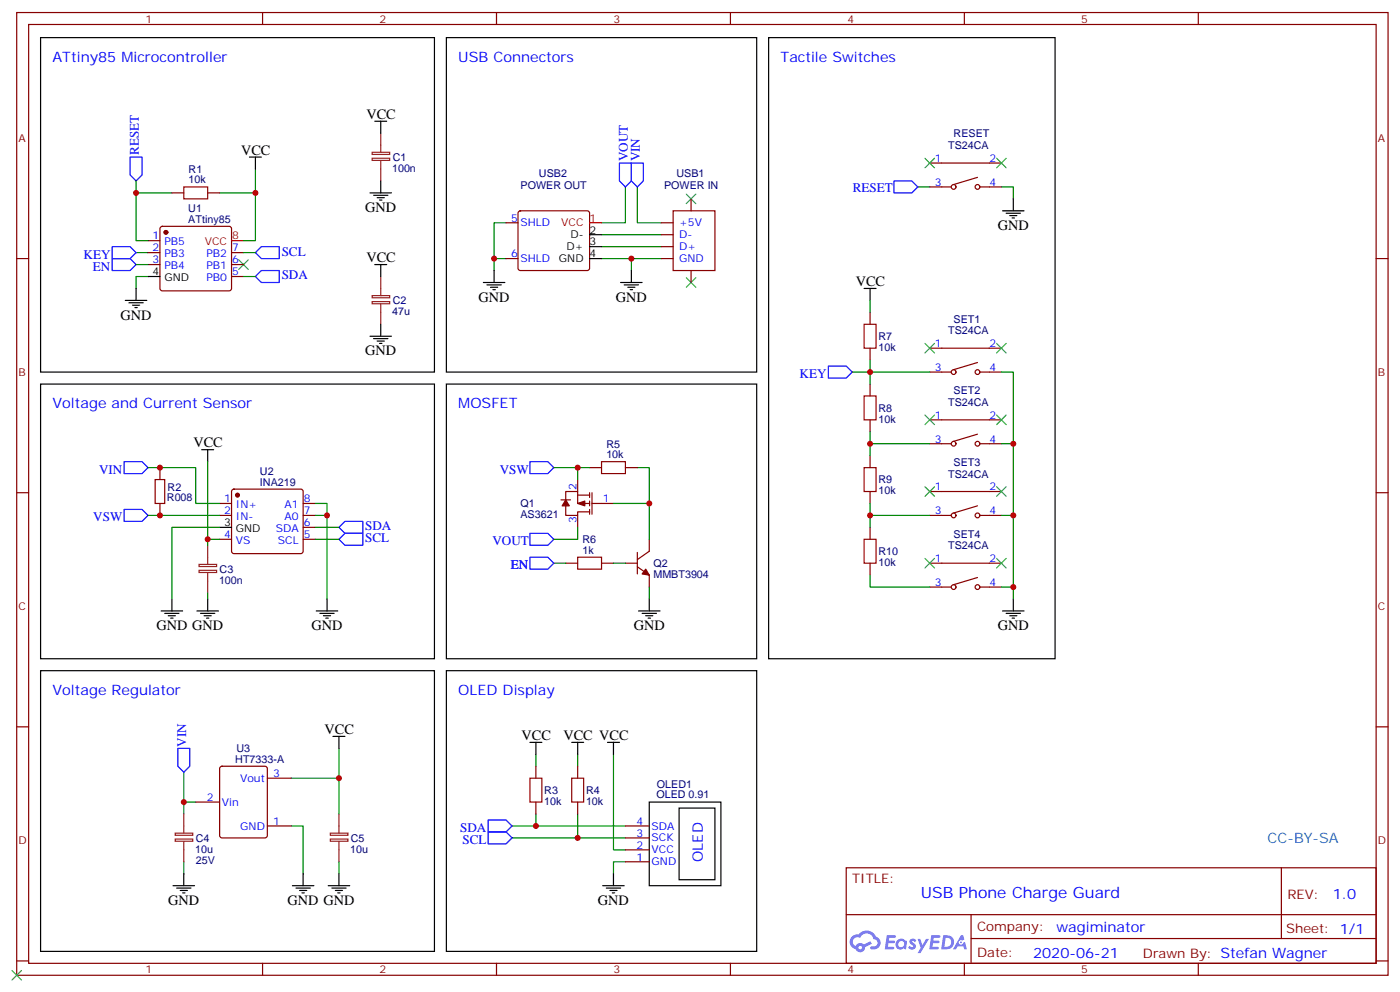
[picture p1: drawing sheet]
<svg xmlns="http://www.w3.org/2000/svg" width="414mm" height="293mm" viewBox="0 0 414 293" stroke-linecap="round" stroke-linejoin="round" font-family="sans-serif">
<g fill="none" stroke="#870000" stroke-width=".35">
<path d="M4.9 3.7h405.4v284.3h-405.4zM8.5 7.2h398.3v277.3h-398.3zM77.6 3.7v3.5M146.8 3.7v3.5M215.9 3.7v3.5M285 3.7v3.5M354.2 3.7v3.5M4.9 76.4h3.6M406.8 76.4h3.5M4.9 145.5h3.6M406.8 145.5h3.5M4.9 214.7h3.6"/>
<path d="M406.8 214.7h3.5M250.1 256.3h156.7v28.2h-156.7zM378.7 256.3l.1 20.9M250.2 270.1h156.4M287 277.2h119.6M287 270.1v14.2M4.9 283.8h3.6M77.6 284.5v3.5M146.8 284.5v3.5M215.9 284.5v3.5M285 284.5v3.5M354.2 284.5v3.5"/>
<path d="M406.8 283.8h3.5"/>
</g>
<g fill="#5487ff">
<path d="M269.1 277.5a1.22 1.22 0 0 1 1.7 .2l-.4 .6a.47 .47 0 0 0-.3-.4 .47 .47 0 0 0-.5 .2l.2 .2a1.14 1.14 0 0 1 .7 1.8 1.14 1.14 0 0 1-1.9 0l-.2-.2 .5-.6 .7 .5a.29 .29 0 0 0 .4-.3 .29 .29 0 0 0-.3-.3 1.04 1.04 0 0 1-.6-1.7z"/>
<path d="M262.1 276.2h2.4l.3 .2-.1 .5-1.9 .1-.1 .8h1.5l.4 .4-.4 .4h-1.6l-.2 1.1h1.8l.1 .3-.1 .3-2.7 .1z"/>
<path d="M275.3 276.2h2.3l.3 .2-.1 .5-1.8 .1-.1 .8h1.5l.3 .4-.4 .4-1.5-.1-.2 1.1 1.7 .1 .2 .3-.2 .3-2.6 .1z"/>
<path d="M284 276.2h.7l.3 1.3-.6 .3a.69 .69 0 0 0-1 .3 .69 .69 0 0 0 .5 .9 .69 .69 0 0 0 .8-.6l.5-.2 .6 2.2h-.8l-.2-.9h-1.8l-.4 .9h-.9z"/>
<path d="M271.2 277.3h.8l.6 1.8 1.1-1.8h.9l-2.5 4.2h-.9l.9-1.5z"/>
<path d="M278.8 276.2l-.6 4.2h1.4a2.11 2.11 0 0 0 2.4-2.1 2.11 2.11 0 0 0-2.5-2.1zM279.5 277a1.39 1.39 0 0 1 1.7 1.4 1.39 1.39 0 0 1-1.8 1.2h-.3z"/>
<path d="M265.1 277.8a1.54 1.54 0 0 0-.1 2.2 1.54 1.54 0 0 0 2.2 .1l.6 .3 .3-2.3-.2-.3h-.4a1.49 1.49 0 0 0-2.4 0zM265.4 278.8a.94 .94 0 0 1 1.8 0 .94 .94 0 0 1-1.8 0z"/>
<path d="M251.8 276.6a2.18 2.18 0 0 0 1.1 3.7 1.44 1.44 0 0 0 1.6 .9 1.44 1.44 0 0 0 1.2-1.4l2-1.1-.4-.7-2 1a1.47 1.47 0 0 0-2.4 .4 1.39 1.39 0 0 1-.7-1.9 1.39 1.39 0 0 1 2-.5 2.12 2.12 0 0 1 2.2-1.3 2.12 2.12 0 0 1 1.9 1.7 1.14 1.14 0 0 1 1.1 1.4 1.14 1.14 0 0 1-1.7 .7 .43 .43 0 0 0-.5 .4 .43 .43 0 0 0 .4 .5 1.98 1.98 0 0 0 2.5-1.2 1.98 1.98 0 0 0-1.2-2.6 3.1 3.1 0 0 0-5.3-.6l-.8 .1zM253.7 279.9a.55 .55 0 0 1 1.1 0 .55 .55 0 0 1-1.1 0z"/>
<circle cx="284" cy="278.3" r=".26"/>
</g>
<g fill="none" stroke="#008700" stroke-width=".35">
<path d="M184.9 55.2v10.6h-7.1M188.4 55.2v10.6h7M271.3 55.2h3.5M296 55.2h3.5v3.5M40.2 74.6h3.5M146 76.4h3.6M149.6 65.8h-3.6v14.1M177.8 76.4h17.6M177.8 69.3h17.6M177.8 72.8h17.6M186.6 76.4v3.5M43.7 138.1h14.2v10.6h7"/>
<path d="M61.4 136.3v23h3.5M43.7 152.2h21.2M61.4 159.3v1.7M64.9 155.8h-14.1v21.1M93.1 148.7h3.6v28.2M93.1 155.8h7.1M93.1 159.3h7.1M93.1 152.2h3.6M61.4 175.2v1.7M54.3 228.1v8.8M57.9 236.9h-3.6v3.5M86.1 229.8h14.1v10.6"/>
<path d="M100.2 221v8.8M158.4 222.8v3.5M170.7 222.8v3.5M181.3 222.8v28.2h3.6M54.3 254.5v3.6M86.1 243.9h3.5v14.2M100.2 254.5v3.6M151.3 243.9h33.6M151.3 247.5h33.6M158.4 240.4v3.5M170.7 240.4v7.1M184.9 254.5h-3.6v3.6"/>
</g>
<g fill="none" stroke="#000" stroke-width=".35">
<path d="M131.9 11.1h91.8v98.8h-91.8zM299.5 58.7v3.6M146 79.9v3.5M186.6 79.9v3.5M296.3 62.3h6.4M297.4 63h4.2M298.4 63.7h2.2M299.2 64.4h.7M142.9 83.4h6.3M143.9 84.1h4.3M145 84.8h2.1M145.7 85.5h.7"/>
<path d="M183.4 83.4h6.4M184.5 84.1h4.2M185.6 84.8h2.1M186.3 85.5h.7M12 113.4h116.4v81.2h-116.4zM59.6 132.8h3.5M61.4 132.8v3.5M64.9 155.8h3.5M50.8 176.9v3.5M61.4 176.9v3.5M96.7 176.9v3.5M12 198.1h116.4v82.9h-116.4z"/>
<path d="M47.6 180.4h6.4M48.7 181.2h4.2M49.7 181.9h2.2M50.4 182.6h.8M58.2 180.4h6.4M59.3 181.2h4.2M60.3 181.9h2.1M61 182.6h.7M93.5 180.4h6.3M94.5 181.2h4.3M95.6 181.9h2.1M96.3 182.6h.7"/>
<path d="M131.9 198.1h91.8v82.9h-91.8zM98.4 217.5h3.6M100.2 217.5v3.5M156.6 219.3h3.6M158.4 219.3v3.5M169 219.3h3.5M170.7 219.3v3.5M179.6 219.3h3.5M181.3 219.3v3.5M191.9 236.9h21.2v24.7h-21.2zM200.7 238.7h10.6v21.1h-10.6zM54.3 258.1v3.5"/>
<path d="M89.6 258.1v3.5M100.2 258.1v3.5M181.3 258.1v3.5M51.2 261.6h6.3M52.2 262.3h4.2M53.3 263h2.1M54 263.7h.7M86.4 261.6h6.4M87.5 262.3h4.2M88.5 263h2.2M89.3 263.7h.7M97 261.6h6.4"/>
<path d="M98.1 262.3h4.2M99.1 263h2.1M99.8 263.7h.7M178.2 261.6h6.3M179.2 262.3h4.2M180.3 263h2.1M181 263.7h.7"/>
</g>
<path d="M45.9 141.6h2.8v7.1h-2.8zM156.6 229.8h3.6v7.1h-3.6zM169 229.8h3.5v7.1h-3.5z" fill="none" stroke="#a10000" stroke-width=".35"/>
<g fill="none" stroke="#870000" stroke-width=".35">
<path d="M274.8 55.2h6.4M274.8 48.2h21.2M288.9 52.4l-7 2.1M289.6 55.2h6.4M47.3 138.1v3.5M47.3 148.7v3.5M64.9 148.7h3.5M64.9 152.2h3.5M64.9 159.3h3.5M68.7 144.7l.4-.2h19.8l.5 .2 .2 .5v17.6l-.2 .5-.5 .2h-19.8l-.5-.2-.2-.5v-17.6zM89.6 148.7h3.5M89.6 152.2h3.5"/>
<path d="M89.6 159.3h3.5M89.6 155.8h3.5M57.9 236.9h7M65.1 226.5l.5-.2h12.7l.7 .4v20.1l-.4 .6-13 .1-.6-.5-.1-20zM79 229.8h7.1M158.4 226.3v3.5M158.4 236.9v3.5M170.7 226.3v3.5M170.7 236.9v3.5M79 243.9h7.1M184.9 243.9h7M184.9 254.5h7"/>
<path d="M184.9 251h7M184.9 247.5h7"/>
<circle cx="281.9" cy="55.2" r=".71"/>
<circle cx="288.9" cy="55.2" r=".71"/>
</g>
<path d="M202.8 57.3l2.9 2.8M205.7 57.3l-2.9 2.8M273.4 46.7l2.8 2.9M276.2 46.7l-2.8 2.9M294.6 46.7l2.8 2.9M297.4 46.7l-2.8 2.9M70.6 76.7l2.8 2.9M73.4 76.7l-2.8 2.9M202.8 82l2.9 2.8M205.7 82l-2.9 2.8M3.5 286.6l2.8 2.9M6.3 286.6l-2.8 2.9" fill="none" stroke="#3c3" stroke-width=".35"/>
<path d="M183.1 48.2h3.5v5.2l-1.7 1.8-1.8-1.8zM186.6 48.2h3.5v5.2l-1.7 1.8-1.8-1.8zM264.2 53.4h5.3l1.8 1.8-1.8 1.8h-5.3zM244.8 108.1h5.3l1.8 1.8-1.8 1.8h-5.3zM36.7 136.3h5.3l1.7 1.8-1.7 1.8h-5.3zM36.7 150.5h5.3l1.7 1.7-1.7 1.8h-5.3zM100.2 159.3l1.8-1.8h5.2v3.5h-5.2zM100.2 155.8l1.8-1.8h5.2v3.5h-5.2zM52.6 221h3.5v5.3l-1.8 1.8-1.7-1.8zM144.3 242.2h5.3l1.7 1.7-1.7 1.8h-5.3zM144.3 245.7h5.3l1.7 1.8-1.7 1.7h-5.3z" fill="none" stroke="#00f" stroke-width=".35"/>
<path d="M58.8 168.5h5.2v.6h-5.2zM58.8 166.7h5.2v.6h-5.2zM61.4 161v5.7M61.4 169.2v6M51.8 247.8h5.2v.7h-5.2zM51.8 246.1h5.2v.6h-5.2zM54.3 240.4v5.7M54.3 248.5v6M97.6 247.8h5.2v.7h-5.2zM97.6 246.1h5.2v.6h-5.2zM100.2 240.4v5.7M100.2 248.5v6" fill="none" stroke="#8c2424" stroke-width=".35"/>
<circle cx="70.2" cy="146.2" r=".53" fill="#870000" stroke="#870000" stroke-width=".35"/>
<path d="M199 62.3h12.3v17.6h-12.3z" fill="#fff" stroke="#870000" stroke-width=".35"/>
<g fill="none" stroke="#870000" stroke-width=".35">
<path d="M50.8 57h3.5M61.4 57h3.5M204.3 58.7v3.6M43.7 71.1h3.6M43.7 74.6h3.6M43.7 78.1h3.6M47.5 67.1l.5-.2h19.7l.5 .2 .2 .5v17.6l-.2 .5-.5 .2h-19.7l-.5-.2-.2-.5v-17.6zM68.4 74.6h3.6M68.4 78.1h3.6M149.6 65.8h3.5M149.6 76.4h3.5M153.3 62.5l.5-.2h19.8l.5 .2 .2 .5v16.2l-.3 .5-.4 .2h-19.8l-.5-.2-.2-.5v-16.2z"/>
<path d="M195.4 65.8h3.6M195.4 69.3h3.6M195.4 72.8h3.6M195.4 76.4h3.6M204.3 79.9v3.5M68.4 81.7h3.6M257.2 92.3v3.5M257.2 102.8v3.6M257.2 113.4v3.5M274.8 109.9h6.4M274.8 102.8h21.2M288.9 107.1l-7 2.1"/>
<path d="M289.6 109.9h6.4M174.3 138.1h3.5M184.9 138.1h3.5M257.2 124v3.5M257.2 134.6v3.5M274.8 131.1h6.4M274.8 124h21.2M288.9 128.2l-7 2.2M289.6 131.1h6.4M165.8 147.6h2.8M167.2 149.4v2.8h3.5v-1h3.6M167.2 147.6v-2.4h3.5v3.5h3.6"/>
<path d="M170.7 146.2h3.6M170.7 141.6v3.6M170.7 152.2v3.6M174.3 145.5v1.4M174.3 148v1.4M174.3 150.5v1.4M175 145.5v6.4M175 148.7h6.3M191.9 159.3v3.5l-3.5 2.5M257.2 145.2v3.5M257.2 155.8v3.5M274.8 152.2h6.4"/>
<path d="M274.8 145.2h21.2M288.9 149.4l-7 2.1M289.6 152.2h6.4M167.2 166.3h3.5M177.8 166.3h3.5M184.9 166.3h3.5M188.4 167.4l3.5 2.5v3.5M188.4 163.2v6.3M257.2 166.3v3.6M274.8 166.3h21.2M274.8 173.4h6.4M288.9 170.6l-7 2.1"/>
<path d="M289.6 173.4h6.4"/>
<circle cx="281.9" cy="109.9" r=".71"/>
<circle cx="288.9" cy="109.9" r=".71"/>
<circle cx="281.9" cy="131.1" r=".71"/>
<circle cx="288.9" cy="131.1" r=".71"/>
<circle cx="281.9" cy="152.2" r=".71"/>
<circle cx="288.9" cy="152.2" r=".71"/>
<circle cx="281.9" cy="173.4" r=".71"/>
<circle cx="288.9" cy="173.4" r=".71"/>
</g>
<g fill="none" stroke="#008700" stroke-width=".35">
<path d="M40.2 53.4v3.6M50.8 57h-10.6v14.1h3.5M64.9 57h10.6M75.5 49.9v21.2h-3.5M40.2 78.1h3.5M72 74.6h3.5M43.7 81.7h-3.5v3.5M72 81.7h3.5M257.2 88.7v3.6M251.9 109.9h22.9M257.2 106.4v7M296 109.9h3.5v67"/>
<path d="M163.7 138.1h10.6M170.7 138.1v3.5M188.4 138.1h3.5v10.6h-10.6M257.2 131.1h17.6M257.2 127.5v7.1M296 131.1h3.5M170.7 155.8v3.5h-7M191.9 148.7v10.6M257.2 152.2h17.6M257.2 148.7v7.1M296 152.2h3.5M163.7 166.3h3.5"/>
<path d="M181.3 166.3h3.6M191.9 173.4v3.5M257.2 169.9v3.5h17.6M296 173.4h3.5"/>
</g>
<g fill="none" stroke="#000" stroke-width=".35">
<path d="M12 11.1h116.4v98.8h-116.4zM227.2 11.1h84.7v183.5h-84.7zM110.8 35.8h3.5M112.5 35.8v3.5M73.7 46.4h3.6M75.5 46.4v3.5M109.4 57h6.3M110.4 57.7h4.3M111.5 58.4h2.1M112.2 59.1h.7M112.5 53.4v3.6M110.8 78.1h3.5"/>
<path d="M112.5 78.1v3.6M174.3 69.3h3.5M174.3 72.8h3.5M174.3 76.4h3.5M37 88.7h6.4M38.1 89.4h4.2M39.2 90.1h2.1M39.9 90.8h.7M40.2 85.2v3.5M43.7 81.7h3.6M109.4 99.3h6.3M112.5 95.8v3.5"/>
<path d="M255.4 85.2h3.5M257.2 85.2v3.5M110.4 100h4.3M111.5 100.7h2.1M112.2 101.4h.7M131.9 113.4h91.8v81.2h-91.8zM191.9 176.9v3.5M299.5 176.9v3.5M188.7 180.4h6.4M189.8 181.2h4.2M190.9 181.9h2.1M191.6 182.6h.7"/>
<path d="M296.3 180.4h6.4M297.4 181.2h4.2M298.4 181.9h2.2M299.2 182.6h.7"/>
</g>
<g fill="#870000" stroke="#870000" stroke-width=".35">
<path d="M170.7 148.7l2.2-.7v1.4z"/>
<path d="M167.2 147.6l1.1 1.8h-2.1z"/>
<path d="M190.9 168.1l1 1.8-2.1-.4z"/>
<circle cx="49" cy="68.6" r=".53"/>
</g>
<path d="M68.4 71.1h3.6M174.3 65.8h3.5" fill="none" stroke="#f00" stroke-width=".35"/>
<path d="M38.5 46.4h3.5v5.3l-1.8 1.7-1.7-1.7zM33.2 72.8h5.3l1.7 1.8-1.7 1.8h-5.3zM33.2 76.4h5.3l1.7 1.7-1.7 1.8h-5.3zM77.3 72.8h5.2v3.6h-5.2l-1.8-1.8zM75.5 81.7l1.8-1.8h5.2v3.5h-5.2zM156.6 136.3h5.3l1.8 1.8-1.8 1.8h-5.3zM156.6 157.5h5.3l1.8 1.8-1.8 1.7h-5.3zM156.6 164.6h5.3l1.8 1.7-1.8 1.8h-5.3z" fill="none" stroke="#00f" stroke-width=".35"/>
<path d="M54.3 55.2h7.1v3.5h-7.1zM255.4 95.8h3.5v7h-3.5zM255.4 116.9h3.5v7.1h-3.5zM177.8 136.3h7.1v3.6h-7.1zM255.4 138.1h3.5v7.1h-3.5zM255.4 159.3h3.5v7h-3.5zM170.7 164.6h7.1v3.5h-7.1z" fill="none" stroke="#a10000" stroke-width=".35"/>
<path d="M112.5 39.3v5.7M110 46.7h5.2v.7h-5.2zM110 45h5.2v.6h-5.2zM112.5 47.4v6M110 89.1h5.2v.6h-5.2zM110 87.3h5.2v.6h-5.2zM112.5 81.7v5.6M112.5 89.8v6" fill="none" stroke="#8c2424" stroke-width=".35"/>
<g fill="none" stroke="#3c3" stroke-width=".35">
<path d="M273.4 101.4l2.8 2.8M276.2 101.4l-2.8 2.8M294.6 101.4l2.8 2.8M297.4 101.4l-2.8 2.8M273.4 122.6l2.8 2.8M276.2 122.6l-2.8 2.8M294.6 122.6l2.8 2.8M297.4 122.6l-2.8 2.8M273.4 143.8l2.8 2.8M276.2 143.8l-2.8 2.8M294.6 143.8l2.8 2.8M297.4 143.8l-2.8 2.8"/>
<path d="M273.4 164.9l2.8 2.8M276.2 164.9l-2.8 2.8M294.6 164.9l2.8 2.8M297.4 164.9l-2.8 2.8"/>
</g>
<g fill="#c00">
<circle cx="257.2" cy="109.9" r=".88"/>
<circle cx="257.2" cy="152.2" r=".88"/>
<circle cx="299.5" cy="152.2" r=".88"/>
<circle cx="170.7" cy="138.1" r=".88"/>
<circle cx="146.1" cy="76.4" r=".88"/>
<circle cx="186.6" cy="76.4" r=".88"/>
<circle cx="75.5" cy="57" r=".88"/>
<circle cx="40.2" cy="57" r=".88"/>
<circle cx="96.7" cy="152.2" r=".88"/>
<circle cx="47.3" cy="138.1" r=".88"/>
<circle cx="47.3" cy="152.2" r=".88"/>
<circle cx="61.4" cy="159.3" r=".88"/>
<circle cx="100.2" cy="229.8" r=".88"/>
<circle cx="54.3" cy="236.9" r=".88"/>
<circle cx="158.4" cy="243.9" r=".88"/>
<circle cx="170.7" cy="247.5" r=".88"/>
<circle cx="191.9" cy="148.7" r=".88"/>
<circle cx="299.5" cy="131.1" r=".88"/>
<circle cx="299.5" cy="173.4" r=".88"/>
<circle cx="257.2" cy="131.1" r=".88"/>
</g>
<text font-size="4.6" fill="#00f" x="272.2" y="265.3">USB Phone Charge Guard</text>
<g font-size="4.2" fill="#00f">
<text x="15.5" y="18.2">ATtiny85 Microcontroller</text>
<text x="135.5" y="18.2">USB Connectors</text>
<text x="230.7" y="18.2">Tactile Switches</text>
<text x="15.5" y="120.5">Voltage and Current Sensor</text>
<text x="135.5" y="120.5">MOSFET</text>
<text x="15.5" y="205.1">Voltage Regulator</text>
<text x="135.5" y="205.1">OLED Display</text>
<text x="207.8" y="254.5" transform="rotate(-90 207.8 254.5)">OLED</text>
<text x="393.9" y="265.6">1.0</text>
<text x="312.3" y="275.1">wagiminator</text>
<text x="305.4" y="282.9">2020-06-21</text>
</g>
<g font-size="4.2">
<text x="108.3" y="35.1">VCC</text>
<text x="71.3" y="45.7">VCC</text>
<text x="107.9" y="62.6">GND</text>
<text x="294.9" y="67.9">GND</text>
<text x="108.3" y="77.4">VCC</text>
<text x="141.5" y="89.1">GND</text>
<text x="182" y="89.1">GND</text>
<text x="252.9" y="84.5">VCC</text>
<text x="35.6" y="94.4">GND</text>
<text x="107.9" y="105">GND</text>
<text x="57.1" y="132.1">VCC</text>
<text x="46.2" y="186.1">GND GND</text>
<text x="92.1" y="186.1">GND</text>
<text x="187.3" y="186.1">GND</text>
<text x="294.9" y="186.1">GND</text>
<text x="96" y="216.8">VCC</text>
<text x="154.2" y="218.5">VCC</text>
<text x="166.5" y="218.5">VCC VCC</text>
<text x="49.7" y="267.2">GND</text>
<text x="85" y="267.2">GND GND</text>
<text x="176.7" y="267.2">GND</text>
</g>
<text font-size="4.2" fill="#0099b0" x="374.6" y="248.9">CC-BY-SA</text>
<g font-size="3.9" fill="#00f">
<text x="41.1" y="45.7" transform="rotate(-90 41.1 45.7)">RESET</text>
<text x="185.6" y="47.5" transform="rotate(-90 185.6 47.5)">VOUT</text>
<text x="189.1" y="47.7" transform="rotate(-90 189.1 47.7)">VIN</text>
<text x="252.1" y="56.8">RESET</text>
<text x="24.7" y="76.4">KEY</text>
<text x="83.3" y="75.5">SCL</text>
<text x="27.5" y="79.9">EN</text>
<text x="83.3" y="82.5">SDA</text>
<text x="236.3" y="111.5">KEY</text>
<text x="29.3" y="139.9">VIN</text>
<text x="147.7" y="140">VSW</text>
<text x="27.6" y="154">VSW</text>
<text x="107.9" y="160.2">SCL</text>
<text x="107.9" y="156.7">SDA</text>
<text x="145.6" y="161">VOUT</text>
<text x="150.9" y="168.1">EN</text>
<text x="55" y="220.6" transform="rotate(-90 55 220.6)">VIN</text>
<text x="136" y="245.6">SDA</text>
<text x="136.7" y="249.1">SCL</text>
</g>
<g font-size="3.9" fill="#800">
<text x="251.9" y="260.9">TITLE:</text>
<text x="380.5" y="265.6">REV:</text>
<text x="288.8" y="275.1">Company:</text>
<text x="380.2" y="275.7">Sheet: 1/1</text>
<text x="288.8" y="282.8">Date:</text>
<text x="337.8" y="282.8">Drawn By: Stefan Wagner</text>
</g>
<g font-size="3.2" fill="#800">
<text x="43" y="6.7">1</text>
<text x="112.2" y="6.7">2</text>
<text x="181.3" y="6.7">3</text>
<text x="250.5" y="6.7">4</text>
<text x="319.6" y="6.7">5</text>
<text x="5.5" y="41.8">A</text>
<text x="407.3" y="41.8">A</text>
<text x="5.5" y="110.9">B</text>
<text x="407.3" y="110.9">B</text>
<text x="5.5" y="180.1">C</text>
<text x="407.3" y="180.1">C</text>
<text x="5.5" y="249.2">D</text>
<text x="407.3" y="249.2">D</text>
<text x="43" y="287.5">1</text>
<text x="112.2" y="287.5">2</text>
<text x="181.3" y="287.5">3</text>
<text x="250.5" y="287.5">4</text>
<text x="319.6" y="287.5">5</text>
</g>
<g font-size="3.2" fill="#000080">
<text x="281.9" y="40.6">RESET</text>
<text x="116.1" y="47.5">C1</text>
<text x="280.2" y="44.1">TS24CA</text>
<text x="55.8" y="51">R1</text>
<text x="115.9" y="50.7">100n</text>
<text x="159.3" y="52.3">USB2</text>
<text x="200" y="52.2">USB1</text>
<text x="55.7" y="54.2">10k</text>
<text x="153.9" y="55.7">POWER OUT</text>
<text x="196.3" y="55.7">POWER IN</text>
<text x="55.7" y="65.8">ATtiny85</text>
<text x="55.7" y="62.6">U1</text>
<text x="116.1" y="89.9">C2</text>
<text x="115.9" y="93">47u</text>
<text x="281.9" y="95.3">SET1</text>
<text x="259.6" y="100.5">R7</text>
<text x="280.2" y="98.8">TS24CA</text>
<text x="259.6" y="103.6">10k</text>
<text x="280.2" y="120">TS24CA</text>
<text x="281.9" y="116.4">SET2</text>
<text x="259.6" y="124.8">10k</text>
<text x="259.6" y="121.6">R8</text>
<text x="179.2" y="135.3">10k</text>
<text x="179.2" y="132.2">R5</text>
<text x="281.9" y="137.6">SET3</text>
<text x="76.8" y="143.4">INA219</text>
<text x="76.8" y="140.2">U2</text>
<text x="259.6" y="142.8">R9</text>
<text x="280.2" y="141.1">TS24CA</text>
<text x="49.3" y="148.1">R008</text>
<text x="49.5" y="144.9">R2</text>
<text x="153.8" y="149.9">Q1</text>
<text x="259.6" y="146">10k</text>
<text x="153.8" y="153">AS3621</text>
<text x="172.2" y="160.4">R6</text>
<text x="281.9" y="158.8">SET4</text>
<text x="172.2" y="163.5">1k</text>
<text x="193.1" y="167.5">Q2</text>
<text x="259.6" y="167.1">10k</text>
<text x="259.6" y="164">R10</text>
<text x="280.2" y="162.3">TS24CA</text>
<text x="64.7" y="172.4">100n</text>
<text x="64.9" y="169.2">C3</text>
<text x="193.1" y="170.6">MMBT3904</text>
<text x="69.5" y="225.2">HT7333-A</text>
<text x="69.9" y="222.1">U3</text>
<text x="194.2" y="232.7">OLED1</text>
<text x="160.9" y="237.7">10k</text>
<text x="160.9" y="234.5">R3</text>
<text x="173.2" y="237.7">10k</text>
<text x="173.2" y="234.5">R4</text>
<text x="194" y="235.8">OLED 0.91</text>
<text x="57.7" y="251.8">10u</text>
<text x="57.9" y="248.6">C4</text>
<text x="103.5" y="251.8">10u</text>
<text x="103.7" y="248.6">C5</text>
<text x="57.9" y="255.2">25V</text>
</g>
<g font-size="3.2" fill="#00f">
<text x="276.3" y="47.8">1</text>
<text x="292.5" y="47.8">2</text>
<text x="276.3" y="54.9">3</text>
<text x="292.5" y="54.9">4</text>
<text x="151.1" y="65.4">5</text>
<text x="45.1" y="70.7">1</text>
<text x="153.8" y="66.9">SHLD</text>
<text x="200.7" y="66.9">+5V</text>
<text x="200.7" y="70.4">D-</text>
<text x="45.1" y="74.3">2</text>
<text x="45.1" y="77.8">3</text>
<text x="48.6" y="72.5">PB5</text>
<text x="48.6" y="76">PB3</text>
<text x="61" y="76">PB2</text>
<text x="68.6" y="77.8">6</text>
<text x="68.6" y="74.3">7</text>
<text x="151.1" y="76">6</text>
<text x="153.8" y="77.4">SHLD</text>
<text x="200.7" y="73.9">D+</text>
<text x="200.7" y="77.4">GND</text>
<text x="48.6" y="79.6">PB4</text>
<text x="61" y="83.1">PB0</text>
<text x="61" y="79.6">PB1</text>
<text x="68.6" y="81.3">5</text>
<text x="276.3" y="102.5">1</text>
<text x="292.5" y="102.5">2</text>
<text x="276.3" y="109.5">3</text>
<text x="292.5" y="109.5">4</text>
<text x="276.3" y="123.6">1</text>
<text x="292.5" y="123.6">2</text>
<text x="276.3" y="130.7">3</text>
<text x="292.5" y="130.7">4</text>
<text x="66.2" y="148.3">1</text>
<text x="89.8" y="148.3">8</text>
<text x="170.4" y="144.8" transform="rotate(-90 170.4 144.8)">2</text>
<text x="178.2" y="148.3">1</text>
<text x="276.3" y="144.8">1</text>
<text x="292.5" y="144.8">2</text>
<text x="66.2" y="151.9">2</text>
<text x="69.7" y="150.1">IN+</text>
<text x="69.7" y="153.6">IN-</text>
<text x="84.1" y="153.6">A0</text>
<text x="84.1" y="150.1">A1</text>
<text x="89.8" y="155.4">6</text>
<text x="89.8" y="151.9">7</text>
<text x="170.4" y="154.6" transform="rotate(-90 170.4 154.6)">3</text>
<text x="276.3" y="151.9">3</text>
<text x="292.5" y="151.9">4</text>
<text x="66.2" y="158.9">4</text>
<text x="69.7" y="160.7">VS</text>
<text x="81.5" y="157.2">SDA</text>
<text x="82.2" y="160.7">SCL</text>
<text x="89.8" y="158.9">5</text>
<text x="276.3" y="166">1</text>
<text x="292.5" y="166">2</text>
<text x="276.3" y="173">3</text>
<text x="292.5" y="173">4</text>
<text x="71" y="230.9">Vout</text>
<text x="80.8" y="229.5">3</text>
<text x="61.1" y="236.5">2</text>
<text x="65.6" y="237.9">Vin</text>
<text x="71" y="245">GND</text>
<text x="80.8" y="243.6">1</text>
<text x="188.1" y="243.6">4</text>
<text x="192.6" y="245">SDA</text>
<text x="188.1" y="250.6">2</text>
<text x="188.1" y="247.1">3</text>
<text x="192.6" y="248.5">SCK</text>
<text x="188.1" y="254.2">1</text>
<text x="192.6" y="255.6">GND</text>
<text x="192.6" y="252.1">VCC</text>
</g>
<g font-size="3.2" fill="#f00">
<text x="174.3" y="65.4">1</text>
<text x="68.6" y="70.7">8</text>
<text x="165.9" y="66.9">VCC</text>
<text x="60.5" y="72.5">VCC</text>
</g>
<g font-size="3.2">
<text x="168.6" y="70.4">D-</text>
<text x="174.3" y="69">2</text>
<text x="165.2" y="77.4">GND</text>
<text x="167.5" y="73.9">D+</text>
<text x="174.3" y="72.5">3</text>
<text x="174.3" y="76">4</text>
<text x="45.1" y="81.3">4</text>
<text x="48.6" y="83.1">GND</text>
<text x="66.2" y="155.4">3</text>
<text x="69.7" y="157.2">GND</text>
</g>
</svg>
